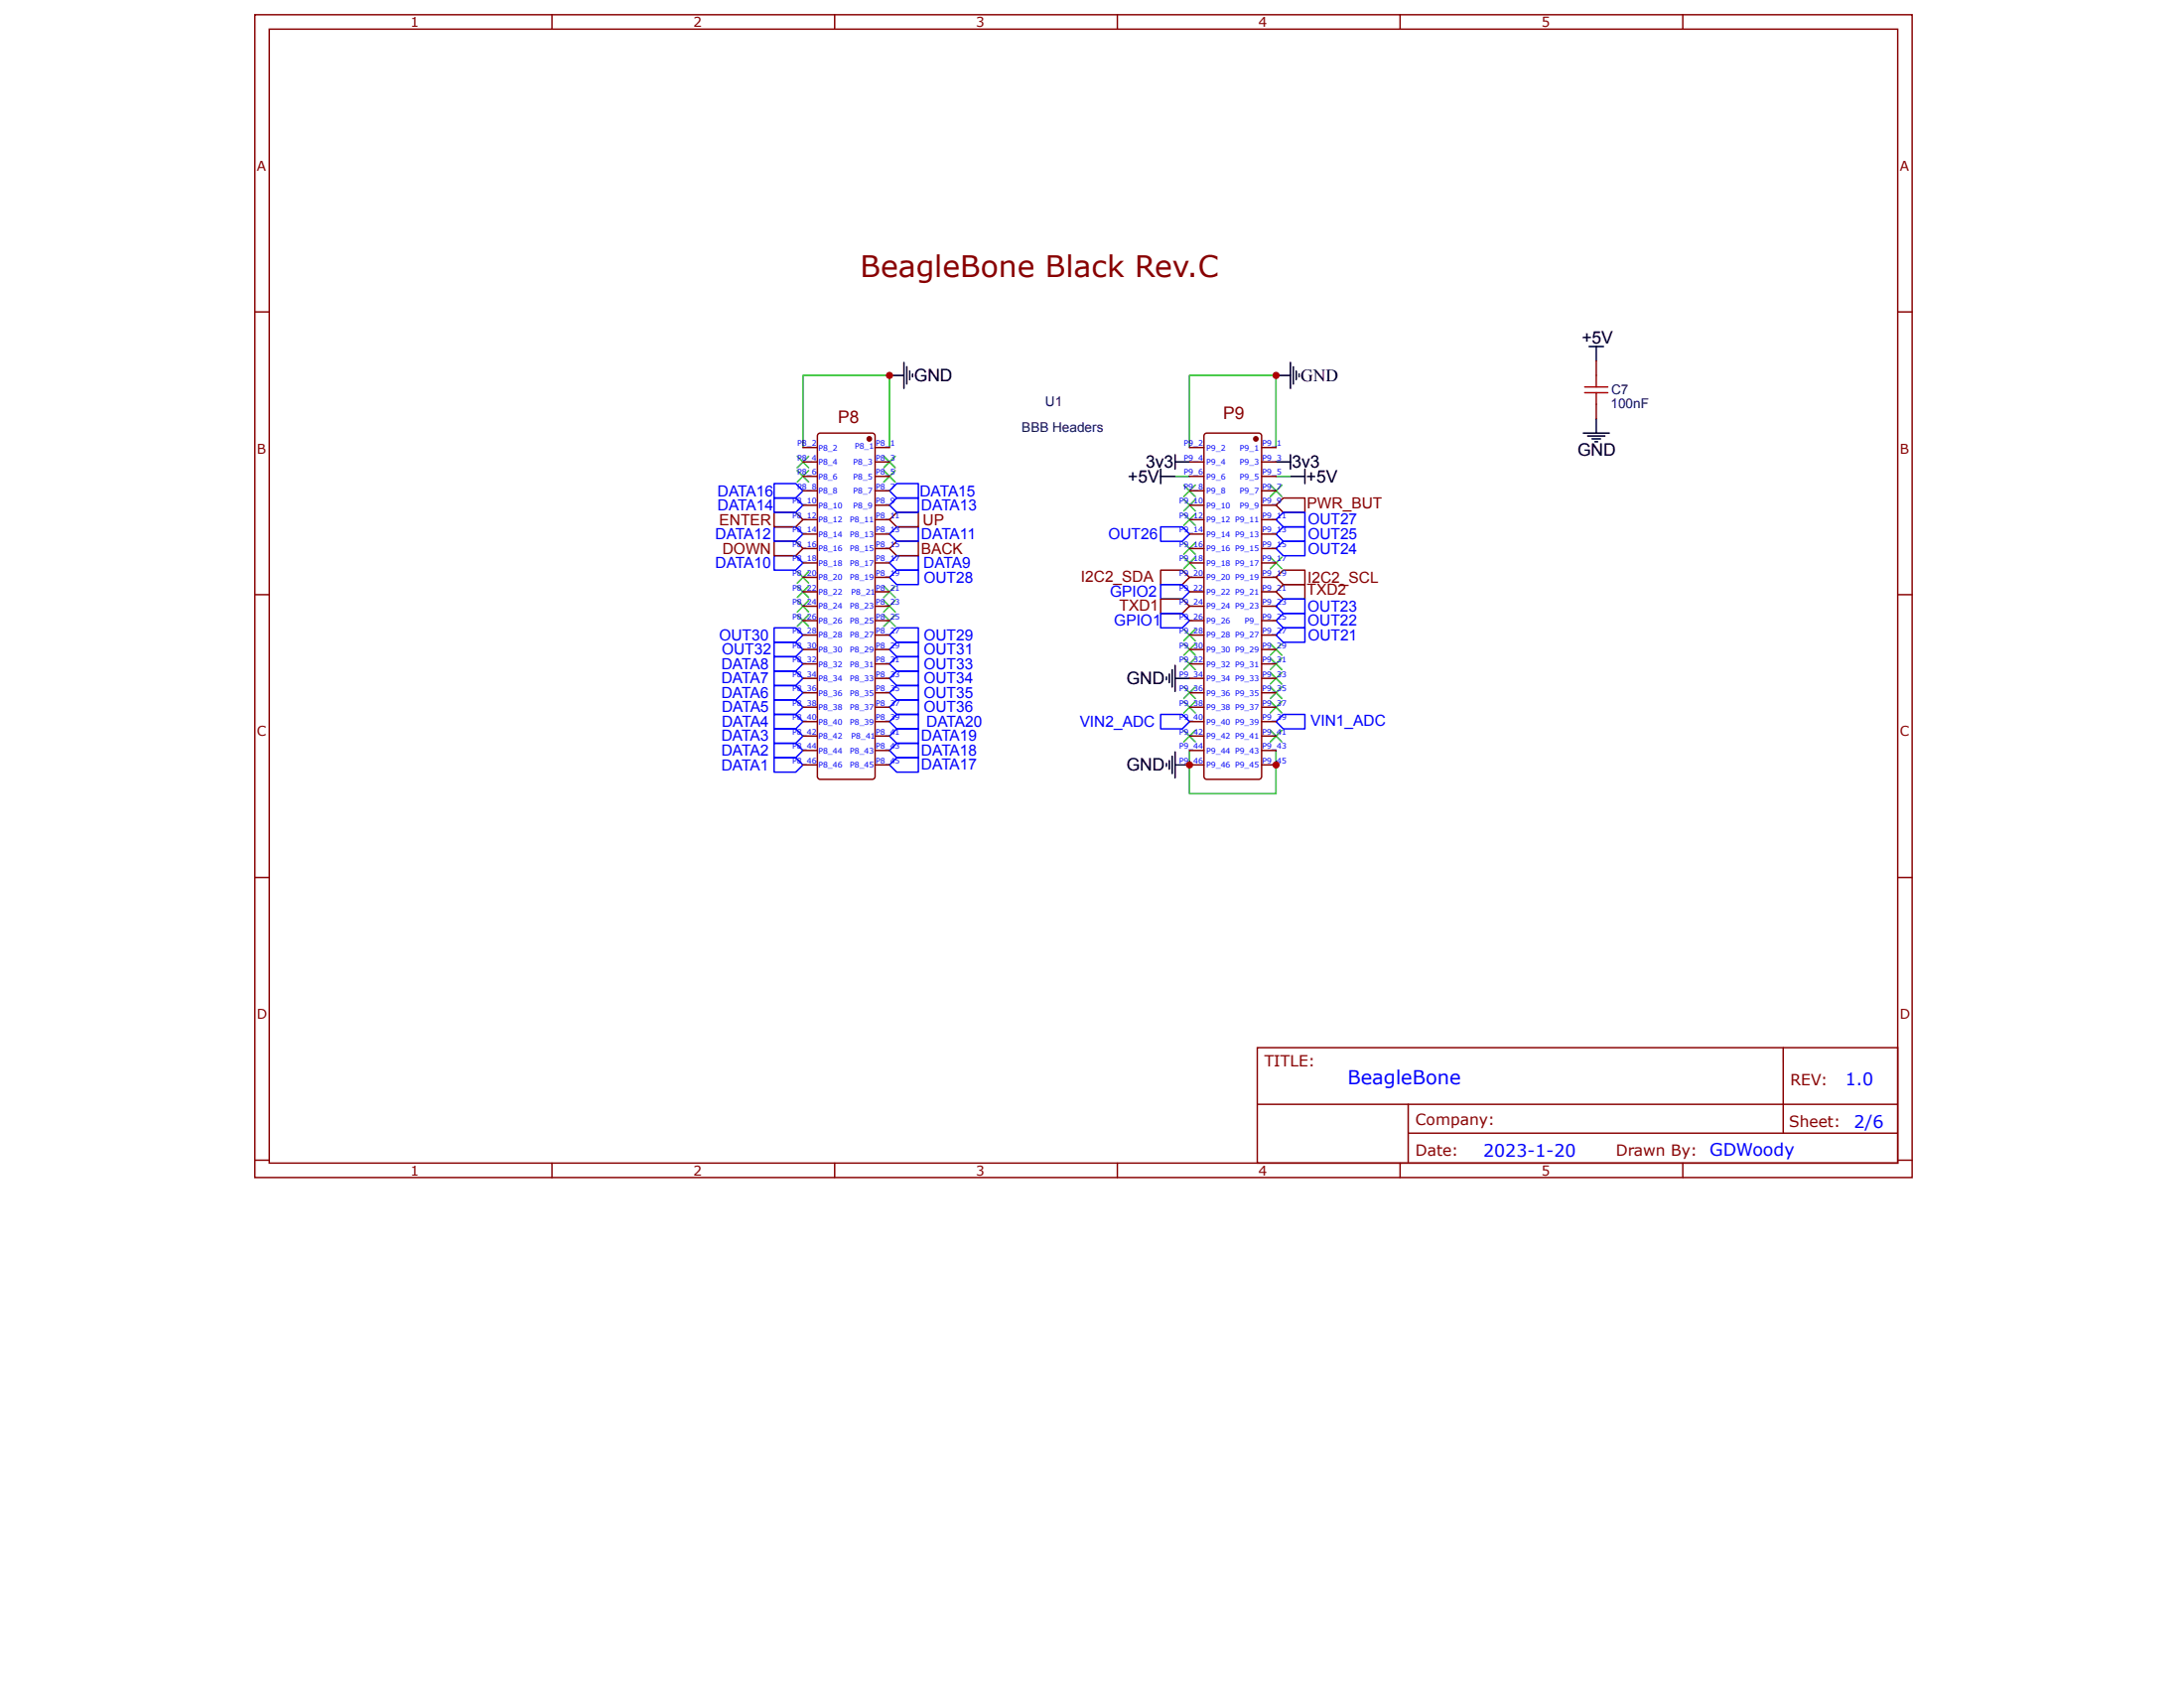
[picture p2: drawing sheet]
<svg xmlns="http://www.w3.org/2000/svg" width="279mm" height="216mm" viewBox="0 0 279 216" stroke-linecap="round" stroke-linejoin="round" font-family="sans-serif">
<g fill="none" stroke="#800" stroke-width=".18">
<path d="M32.6 1.9h212v148.7h-212zM34.4 3.7h208.4v145.1h-208.4zM70.6 1.9v1.8M106.8 1.9v1.8M142.9 1.9v1.8M179.1 1.9v1.8M215.3 1.9v1.8M32.6 39.9h1.8M242.8 39.9h1.8M104.8 55.4h6.8l.3 .2v.2v43.5v.2l-.3 .2h-6.7l-.3-.2v-.2v-43.5zM204.2 46.2v1.8M204.2 51.7v1.8"/>
<path d="M32.6 76.1h1.8M99 69.2h2.8l.9 1-.9 .9h-2.8zM99 65.5h2.8l.9 1-.9 .9h-2.8zM114.7 69.2h2.8v1.9h-2.8l-.9-.9zM114.7 65.5h2.8v1.9h-2.8l-.9-.9zM148.5 72.9h2.8l.9 .9-.9 1h-2.8zM148.5 76.6h2.8l.9 .9-.9 1h-2.8zM164.2 63.7h2.7v1.8h-2.7l-1-.9zM164.2 72.9h2.7v1.9h-2.7l-1-1zM164.2 74.8h2.7v1.8h-2.7l-1-.9zM242.8 76.1h1.8M32.6 112.2h1.8"/>
<path d="M242.8 112.2h1.8M160.8 134h82v14.8h-82zM228.1 134v10.9M32.6 148.4h1.8M70.6 148.8v1.8M106.8 148.8v1.8M142.9 148.8v1.8M160.9 141.2h81.8M179.1 148.8v1.8M180.2 144.9h62.5M180.2 141.2v7.4M215.3 148.8v1.8"/>
<path d="M242.8 148.4h1.8"/>
</g>
<g fill="none" stroke="#000" stroke-width=".18">
<path d="M113.8 48h1.8M115.6 46.4v3.3M116 46.9v2.2M116.4 47.5v1.1M116.7 47.8v.4M150.3 59.1h1.9M150.3 58.2v1.8M163.2 48h1.9M163.2 59.1h1.9M165.1 46.4v3.3M165.1 58.2v1.8M165.5 46.9v2.2"/>
<path d="M165.8 47.5v1.1M166.2 47.8v.4M202.5 55.4h3.4M203.1 55.8h2.2M203.3 44.3h1.8M203.7 56.1h1.1M204 56.5h.4M204.2 44.3v1.9M204.2 53.5v1.9M148.5 60.9h1.8M148.5 60v1.9M165.1 60.9h1.8"/>
<path d="M166.9 60v1.9M149.2 86.6v.3M149.2 97.7v.3M149.6 86.2v1.1M149.6 97.3v1.1M150 85.7v2.2M150 96.7v2.2M150.3 85.1v3.3M150.3 96.2v3.3M150.3 86.8h1.9M150.3 97.8h1.9"/>
</g>
<path d="M202.7 49.5h3M202.7 50.2h3M204.2 48v1.5M204.2 50.2v1.5" fill="none" stroke="#a00000" stroke-width=".18"/>
<path d="M102.7 57.2v-9.2h11.1v9.2M152.2 57.2v-9.2h11v9.2M150.3 60.9h1.9M163.2 60.9h1.9M152.2 96v5.5h11v-5.5" fill="none" stroke="#080" stroke-width=".18"/>
<g fill="#000">
<path d="M102 58.3l1.5 1.5zM102 59.8l1.5-1.5z"/>
<path d="M113.1 58.3l1.4 1.5zM114.5 58.3l-1.4 1.5z"/>
<path d="M102 73.1l1.5 1.5zM103.5 73.1l-1.5 1.5z"/>
<path d="M102 75l1.5 1.4zM102 76.4l1.5-1.4z"/>
<path d="M102 76.8l1.5 1.5zM103.5 76.8l-1.5 1.5z"/>
<path d="M102 60.2l1.5 1.5zM103.5 60.2l-1.5 1.5z"/>
<path d="M113.1 76.8l1.4 1.5zM114.5 76.8l-1.4 1.5z"/>
<path d="M113.1 75l1.4 1.4zM113.1 76.4l1.4-1.4z"/>
<path d="M113.1 60.2l1.4 1.5zM114.5 60.2l-1.4 1.5z"/>
<path d="M151.4 62l1.5 1.5zM152.9 62l-1.5 1.5z"/>
<path d="M151.4 63.9l1.5 1.5zM151.4 65.4l1.5-1.5z"/>
<path d="M151.4 65.7l1.5 1.5zM151.4 67.2l1.5-1.5z"/>
<path d="M151.4 69.4l1.5 1.5zM152.9 69.4l-1.5 1.5z"/>
<path d="M151.4 71.3l1.5 1.4zM152.9 71.3l-1.5 1.4z"/>
<path d="M162.5 62l1.5 1.5zM164 62l-1.5 1.5z"/>
<path d="M162.5 71.3l1.5 1.4zM164 71.3l-1.5 1.4z"/>
<path d="M102 78.6l1.5 1.5zM103.5 78.6l-1.5 1.5z"/>
<path d="M113.1 78.6l1.4 1.5zM114.5 78.6l-1.4 1.5z"/>
<path d="M151.4 80.5l1.5 1.5zM152.9 80.5l-1.5 1.5z"/>
<path d="M151.4 82.3l1.5 1.5zM151.4 83.8l1.5-1.5z"/>
<path d="M151.4 84.2l1.5 1.5zM152.9 84.2l-1.5 1.5z"/>
<path d="M151.4 89.7l1.5 1.5zM152.9 89.7l-1.5 1.5z"/>
<path d="M151.4 87.9l1.5 1.4zM152.9 87.9l-1.5 1.4z"/>
<path d="M151.4 93.4l1.5 1.5zM152.9 93.4l-1.5 1.5z"/>
<path d="M162.5 82.3l1.5 1.5zM162.5 83.8l1.5-1.5z"/>
<path d="M162.5 84.2l1.5 1.5zM164 84.2l-1.5 1.5z"/>
<path d="M162.5 86l1.5 1.5zM164 86l-1.5 1.5z"/>
<path d="M162.5 87.9l1.5 1.4zM164 87.9l-1.5 1.4z"/>
<path d="M162.5 89.7l1.5 1.5zM164 89.7l-1.5 1.5z"/>
<path d="M162.5 93.4l1.5 1.5zM164 93.4l-1.5 1.5z"/>
</g>
<g fill="none" stroke="#3c3" stroke-width=".18">
<path d="M102 58.3l1.5 1.5M103.5 58.3l-1.5 1.5M113.1 58.3l1.4 1.5M114.5 58.3l-1.4 1.5M102 73.1l1.5 1.5M102 75l1.5 1.4M102 76.8l1.5 1.5M102 78.6l1.5 1.5M102 60.2l1.5 1.5M103.5 73.1l-1.5 1.5M103.5 75l-1.5 1.4M103.5 76.8l-1.5 1.5"/>
<path d="M103.5 78.6l-1.5 1.5M103.5 60.2l-1.5 1.5M113.1 78.6l1.4 1.5M113.1 76.8l1.4 1.5M113.1 75l1.4 1.4M113.1 60.2l1.4 1.5M114.5 78.6l-1.4 1.5M114.5 76.8l-1.4 1.5M114.5 75l-1.4 1.4M114.5 60.2l-1.4 1.5M151.4 62l1.5 1.5M151.4 63.9l1.5 1.5"/>
<path d="M151.4 65.7l1.5 1.5M151.4 69.4l1.5 1.5M151.4 71.3l1.5 1.4M152.9 62l-1.5 1.5M152.9 63.9l-1.5 1.5M152.9 65.7l-1.5 1.5M152.9 69.4l-1.5 1.5M152.9 71.3l-1.5 1.4M162.5 62l1.5 1.5M162.5 71.3l1.5 1.4M164 62l-1.5 1.5M164 71.3l-1.5 1.4"/>
<path d="M151.4 80.5l1.5 1.5M151.4 82.3l1.5 1.5M151.4 84.2l1.5 1.5M151.4 89.7l1.5 1.5M151.4 87.9l1.5 1.4M151.4 93.4l1.5 1.5M152.9 82.3l-1.5 1.5M152.9 80.5l-1.5 1.5M152.9 93.4l-1.5 1.5M152.9 84.2l-1.5 1.5M152.9 89.7l-1.5 1.5M152.9 87.9l-1.5 1.4"/>
<path d="M162.5 82.3l1.5 1.5M162.5 84.2l1.5 1.5M162.5 86l1.5 1.5M162.5 87.9l1.5 1.4M162.5 89.7l1.5 1.5M162.5 93.4l1.5 1.5M164 82.3l-1.5 1.5M164 84.2l-1.5 1.5M164 86l-1.5 1.5M164 87.9l-1.5 1.4M164 89.7l-1.5 1.5M164 93.4l-1.5 1.5"/>
</g>
<g fill="none" stroke="#00f" stroke-width=".18">
<path d="M99 71.1h2.8l.9 .9-.9 .9h-2.8zM99 67.4h2.8l.9 .9-.9 .9h-2.8zM99 63.7h2.8l.9 .9-.9 .9h-2.8zM99 61.9h2.8l.9 .9-.9 .9h-2.8zM114.7 72.9h2.8v1.9h-2.8l-.9-1zM114.7 71.1h2.8v1.8h-2.8l-.9-.9zM114.7 67.4h2.8v1.8h-2.8l-.9-.9zM114.7 63.7h2.8v1.8h-2.8l-.9-.9zM114.7 61.9h2.8v1.8h-2.8l-.9-.9zM148.5 67.4h2.8l.9 .9-.9 .9h-2.8zM148.5 74.8h2.8l.9 .9-.9 .9h-2.8zM148.5 78.5h2.8l.9 .9-.9 .9h-2.8z"/>
<path d="M164.2 65.5h2.7v1.9h-2.7l-1-.9zM164.2 67.4h2.7v1.8h-2.7l-1-.9zM164.2 69.2h2.7v1.9h-2.7l-1-.9zM164.2 76.6h2.7v1.9h-2.7l-1-1zM164.2 78.5h2.7v1.8h-2.7l-1-.9zM99 96.9h2.8l.9 .9-.9 1h-2.8zM99 95.1h2.8l.9 .9-.9 .9h-2.8zM99 93.2h2.8l.9 .9-.9 1h-2.8zM99 91.4h2.8l.9 .9-.9 .9h-2.8zM99 89.5h2.8l.9 1-.9 .9h-2.8zM99 87.7h2.8l.9 .9-.9 .9h-2.8zM99 85.8h2.8l.9 1-.9 .9h-2.8z"/>
<path d="M99 84h2.8l.9 .9-.9 .9h-2.8zM99 82.2h2.8l.9 .9-.9 .9h-2.8zM99 80.3h2.8l.9 .9-.9 1h-2.8zM113.8 97.8l.9-.9h2.8v1.9h-2.8zM113.8 94.1l.9-.9h2.8v1.9h-2.8zM114.7 95.1h2.8v1.8h-2.8l-.9-.9zM114.7 91.4h2.8v1.8h-2.8l-.9-.9zM114.7 89.5h2.8v1.9h-2.8l-.9-.9zM114.7 87.7h2.8v1.8h-2.8l-.9-.9zM114.7 85.8h2.8v1.9h-2.8l-.9-.9zM114.7 84h2.8v1.8h-2.8l-.9-.9zM114.7 82.2h2.8v1.8h-2.8l-.9-.9z"/>
<path d="M114.7 80.3h2.8v1.9h-2.8l-.9-1zM148.5 91.4h2.8l.9 .9-.9 .9h-2.8zM164.2 80.3h2.7v1.9h-2.7l-1-1zM164.2 91.4h2.7v1.8h-2.7l-1-.9z"/>
</g>
<circle cx="111.2" cy="56.1" r=".28" fill="#800"/>
<g fill="none" stroke="#800" stroke-width=".18">
<path d="M102.7 57.2h1.9M102.7 59.1h1.9M111.9 57.2h1.9M111.9 59.1h1.9M152.2 57.2h1.8M152.2 59.1h1.8M161.4 57.2h1.8M161.4 59.1h1.8M102.7 60.9h1.9M102.7 62.8h1.9M102.7 64.6h1.9M102.7 66.5h1.9"/>
<path d="M102.7 68.3h1.9M102.7 70.2h1.9M102.7 72h1.9M102.7 73.8h1.9M102.7 79.4h1.9M102.7 75.7h1.9M102.7 77.5h1.9M111.9 60.9h1.9M111.9 62.8h1.9M111.9 64.6h1.9M111.9 66.5h1.9M111.9 68.3h1.9"/>
<path d="M111.9 70.2h1.9M111.9 72h1.9M111.9 73.8h1.9M111.9 79.4h1.9M111.9 75.7h1.9M111.9 77.5h1.9M152.2 60.9h1.8M152.2 62.8h1.8M152.2 64.6h1.8M152.2 66.5h1.8M152.2 68.3h1.8M152.2 70.2h1.8"/>
<path d="M152.2 72h1.8M152.2 73.8h1.8M152.2 79.4h1.8M152.2 75.7h1.8M152.2 77.5h1.8M161.4 60.9h1.8M161.4 62.8h1.8M161.4 64.6h1.8M161.4 66.5h1.8M161.4 68.3h1.8M161.4 70.2h1.8M161.4 72h1.8"/>
<path d="M161.4 73.8h1.8M161.4 79.4h1.8M161.4 75.7h1.8M161.4 77.5h1.8M102.7 97.8h1.9M102.7 96h1.9M102.7 94.1h1.9M102.7 92.3h1.9M102.7 90.5h1.9M102.7 88.6h1.9M102.7 86.8h1.9M102.7 84.9h1.9"/>
<path d="M102.7 83.1h1.9M102.7 81.2h1.9M111.9 97.8h1.9M111.9 96h1.9M111.9 94.1h1.9M111.9 92.3h1.9M111.9 90.5h1.9M111.9 88.6h1.9M111.9 86.8h1.9M111.9 84.9h1.9M111.9 83.1h1.9M111.9 81.2h1.9"/>
<path d="M152.2 97.8h1.8M152.2 96h1.8M152.2 94.1h1.8M152.2 92.3h1.8M152.2 90.5h1.8M152.2 88.6h1.8M152.2 86.8h1.8M152.2 84.9h1.8M152.2 83.1h1.8M152.2 81.2h1.8M161.4 97.8h1.8M161.4 96h1.8"/>
<path d="M161.4 94.1h1.8M161.4 92.3h1.8M161.4 90.5h1.8M161.4 88.6h1.8M161.4 86.8h1.8M161.4 84.9h1.8M161.4 83.1h1.8M161.4 81.2h1.8"/>
<circle cx="111.2" cy="56.1" r=".28"/>
</g>
<circle cx="160.7" cy="56.1" r=".28" fill="#800"/>
<g fill="none" stroke="#800" stroke-width=".18">
<path d="M154.2 55.4h6.8l.4 .2v.2v43.5v.2l-.4 .2h-6.6l-.3-.2-.1-.2v-43.5z"/>
<circle cx="160.7" cy="56.1" r=".28"/>
</g>
<g fill="#c00">
<circle cx="152.2" cy="97.8" r=".46"/>
<circle cx="163.2" cy="48" r=".46"/>
<circle cx="113.8" cy="48" r=".46"/>
<circle cx="163.2" cy="97.8" r=".46"/>
</g>
<text font-size="3.8" fill="#800" x="110.1" y="35.4">BeagleBone Black Rev.C</text>
<text font-size="2.5" fill="#00f" x="172.4" y="138.7">BeagleBone</text>
<g font-size="2.2">
<text x="202.4" y="44">+5V</text>
<text x="116.9" y="48.8">GND</text>
<text x="166.4" y="48.8">GND</text>
<text x="146.6" y="59.8">3v3</text>
<text x="165.3" y="59.8">3v3</text>
<text x="201.8" y="58.3">GND</text>
<text x="144.3" y="61.7">+5V</text>
<text x="167.1" y="61.7">+5V</text>
<text x="144.1" y="87.5">GND</text>
<text x="144.1" y="98.6">GND</text>
</g>
<g font-size="2.2" fill="#800">
<text x="156.5" y="53.5">P9</text>
<text x="107.2" y="54.1">P8</text>
</g>
<g font-size="2.2" fill="#00f">
<text x="236.1" y="138.8">1.0</text>
<text x="189.7" y="147.9">2023-1-20</text>
<text x="218.7" y="147.9">GDWoody</text>
<text x="237.2" y="144.2">2/6</text>
</g>
<g font-size="2" fill="#00f">
<text x="91.8" y="65.3">DATA14</text>
<text x="91.8" y="63.4">DATA16</text>
<text x="117.6" y="63.4">DATA15</text>
<text x="117.9" y="65.3">DATA13</text>
<text x="91.5" y="69">DATA12</text>
<text x="117.9" y="69">DATA11</text>
<text x="141.8" y="68.9">OUT26</text>
<text x="167.3" y="67.1">OUT27</text>
<text x="167.3" y="69">OUT25</text>
<text x="167.3" y="70.8">OUT24</text>
<text x="91.5" y="72.7">DATA10</text>
<text x="118.1" y="72.7">DATA9</text>
<text x="118.2" y="74.5">OUT28</text>
<text x="142" y="76.3">GPIO2</text>
<text x="92" y="81.9">OUT30</text>
<text x="92.3" y="83.7">OUT32</text>
<text x="118.2" y="83.7">OUT31</text>
<text x="118.2" y="81.9">OUT29</text>
<text x="142.5" y="80">GPIO1</text>
<text x="167.3" y="78.2">OUT23</text>
<text x="167.3" y="80">OUT22</text>
<text x="167.3" y="81.9">OUT21</text>
<text x="92.3" y="89.3">DATA6</text>
<text x="92.3" y="87.4">DATA7</text>
<text x="92.3" y="85.6">DATA8</text>
<text x="118.2" y="89.3">OUT35</text>
<text x="118.2" y="87.4">OUT34</text>
<text x="118.2" y="85.6">OUT33</text>
<text x="92.3" y="94.8">DATA3</text>
<text x="92.3" y="93">DATA4</text>
<text x="92.3" y="91.1">DATA5</text>
<text x="117.9" y="94.8">DATA19</text>
<text x="118.2" y="91.1">OUT36</text>
<text x="118.5" y="92.9">DATA20</text>
<text x="138.1" y="92.9">VIN2_ADC</text>
<text x="167.7" y="92.9">VIN1_ADC</text>
<text x="92.3" y="98.5">DATA1</text>
<text x="92.3" y="96.7">DATA2</text>
<text x="117.9" y="98.5">DATA17</text>
<text x="117.9" y="96.6">DATA18</text>
</g>
<g font-size="2" fill="#800">
<text x="167.2" y="65">PWR_BUT</text>
<text x="92" y="67.1">ENTER</text>
<text x="92.4" y="70.8">DOWN</text>
<text x="117.8" y="70.8">BACK</text>
<text x="118.1" y="67.1">UP</text>
<text x="138.3" y="74.5">I2C2_SDA</text>
<text x="167.2" y="76.1">TXD2</text>
<text x="167.3" y="74.5">I2C2_SCL</text>
<text x="143.2" y="78.1">TXD1</text>
<text x="161.8" y="136.4">TITLE:</text>
<text x="181.1" y="143.8">Company:</text>
<text x="229.1" y="138.8">REV:</text>
<text x="181.1" y="147.8">Date:</text>
<text x="206.7" y="147.9">Drawn By:</text>
<text x="228.9" y="144.2">Sheet:</text>
</g>
<g font-size="1.7" fill="#800">
<text x="52.5" y="3.5">1</text>
<text x="88.7" y="3.5">2</text>
<text x="124.9" y="3.5">3</text>
<text x="161" y="3.5">4</text>
<text x="197.2" y="3.5">5</text>
<text x="32.9" y="21.8">A</text>
<text x="243.1" y="21.8">A</text>
<text x="32.9" y="58">B</text>
<text x="243.1" y="58">B</text>
<text x="32.9" y="94.1">C</text>
<text x="243.1" y="94.1">C</text>
<text x="32.9" y="130.3">D</text>
<text x="243.1" y="130.3">D</text>
<text x="52.5" y="150.3">1</text>
<text x="88.7" y="150.3">2</text>
<text x="124.9" y="150.3">3</text>
<text x="161" y="150.3">4</text>
<text x="197.2" y="150.3">5</text>
</g>
<g font-size="1.7" fill="#000080">
<text x="133.7" y="51.9">U1</text>
<text x="206.1" y="52.2">100nF</text>
<text x="206.1" y="50.5">C7</text>
<text x="130.7" y="55.3">BBB Headers</text>
</g>
<g font-size="1" fill="#00f">
<text x="102" y="58.9">P8_4</text>
<text x="102" y="57.1">P8_2</text>
<text x="104.7" y="59.5">P8_4</text>
<text x="104.7" y="57.6">P8_2</text>
<text x="109.2" y="59.5">P8_3</text>
<text x="109.4" y="57.4">P8_1</text>
<text x="112" y="57.1">P8_1</text>
<text x="112" y="58.9">P8_3</text>
<text x="151.5" y="57.1">P9_2</text>
<text x="151.5" y="58.9">P9_4</text>
<text x="154.3" y="57.6">P9_2</text>
<text x="154.3" y="59.5">P9_4</text>
<text x="158.6" y="59.5">P9_3</text>
<text x="158.6" y="57.6">P9_1</text>
<text x="161.5" y="58.9">P9_3</text>
<text x="161.5" y="57.1">P9_1</text>
<text x="101.4" y="64.4">P8_10</text>
<text x="102" y="62.6">P8_8</text>
<text x="102" y="60.7">P8_6</text>
<text x="104.7" y="65">P8_10</text>
<text x="104.7" y="63.1">P8_8</text>
<text x="104.7" y="61.3">P8_6</text>
<text x="109.2" y="61.3">P8_5</text>
<text x="109.2" y="63.1">P8_7</text>
<text x="109.2" y="65">P8_9</text>
<text x="112" y="60.7">P8_5</text>
<text x="112" y="62.6">P8_7</text>
<text x="112" y="64.4">P8_9</text>
<text x="150.8" y="64.4">P9_10</text>
<text x="151.5" y="60.7">P9_6</text>
<text x="151.5" y="62.6">P9_8</text>
<text x="154.3" y="61.3">P9_6</text>
<text x="154.3" y="63.1">P9_8</text>
<text x="154.3" y="65">P9_10</text>
<text x="158.6" y="65">P9_9</text>
<text x="158.6" y="63.1">P9_7</text>
<text x="158.6" y="61.3">P9_5</text>
<text x="161.5" y="64.4">P9_9</text>
<text x="161.5" y="62.6">P9_7</text>
<text x="161.5" y="60.7">P9_5</text>
<text x="101.4" y="71.8">P8_18</text>
<text x="101.4" y="70">P8_16</text>
<text x="101.4" y="68.1">P8_14</text>
<text x="101.4" y="66.3">P8_12</text>
<text x="104.7" y="70.5">P8_16</text>
<text x="104.7" y="68.7">P8_14</text>
<text x="104.7" y="66.8">P8_12</text>
<text x="108.7" y="66.8">P8_11</text>
<text x="108.7" y="68.7">P8_13</text>
<text x="108.7" y="70.5">P8_15</text>
<text x="112" y="66.3">P8_11</text>
<text x="112" y="68.1">P8_13</text>
<text x="112" y="70">P8_15</text>
<text x="112" y="71.8">P8_17</text>
<text x="150.8" y="66.3">P9_12</text>
<text x="150.8" y="68.1">P9_14</text>
<text x="150.8" y="70">P9_16</text>
<text x="150.8" y="71.8">P9_18</text>
<text x="154.3" y="66.8">P9_12 P9_11</text>
<text x="154.3" y="68.7">P9_14 P9_13</text>
<text x="154.3" y="70.5">P9_16 P9_15</text>
<text x="161.5" y="71.8">P9_17</text>
<text x="161.5" y="70">P9_15</text>
<text x="161.5" y="68.1">P9_13</text>
<text x="161.5" y="66.3">P9_11</text>
<text x="101.4" y="77.4">P8_24</text>
<text x="101.4" y="75.5">P8_22</text>
<text x="101.4" y="73.7">P8_20</text>
<text x="104.7" y="77.9">P8_24</text>
<text x="104.7" y="76.1">P8_22</text>
<text x="104.7" y="74.2">P8_20</text>
<text x="104.7" y="72.4">P8_18</text>
<text x="108.7" y="72.4">P8_17</text>
<text x="108.7" y="74.2">P8_19</text>
<text x="108.7" y="77.9">P8_23</text>
<text x="108.9" y="76.1">P8_21</text>
<text x="112" y="73.7">P8_19</text>
<text x="112" y="75.5">P8_21</text>
<text x="112" y="77.4">P8_23</text>
<text x="150.8" y="73.7">P9_20</text>
<text x="150.8" y="75.5">P9_22</text>
<text x="150.8" y="77.4">P9_24</text>
<text x="154.3" y="72.4">P9_18 P9_17</text>
<text x="154.3" y="74.2">P9_20 P9_19</text>
<text x="154.3" y="76.1">P9_22 P9_21</text>
<text x="154.3" y="77.9">P9_24 P9_23</text>
<text x="161.5" y="77.4">P9_23</text>
<text x="161.5" y="75.5">P9_21</text>
<text x="161.5" y="73.7">P9_19</text>
<text x="101.4" y="82.9">P8_30</text>
<text x="101.4" y="81">P8_28</text>
<text x="101.4" y="79.2">P8_26</text>
<text x="104.7" y="83.4">P8_30</text>
<text x="104.7" y="81.6">P8_28</text>
<text x="104.7" y="79.8">P8_26</text>
<text x="108.7" y="79.8">P8_25</text>
<text x="108.7" y="81.6">P8_27</text>
<text x="108.7" y="83.4">P8_29</text>
<text x="112" y="79.2">P8_25</text>
<text x="112" y="81">P8_27</text>
<text x="112" y="82.9">P8_29</text>
<text x="150.8" y="79.2">P9_26</text>
<text x="150.8" y="81">P9_28</text>
<text x="150.8" y="82.9">P9_30</text>
<text x="154.3" y="79.8">P9_26</text>
<text x="154.3" y="81.6">P9_28 P9_27</text>
<text x="154.3" y="83.4">P9_30 P9_29</text>
<text x="159.2" y="79.8">P9_</text>
<text x="161.5" y="82.9">P9_29</text>
<text x="161.5" y="81">P9_27</text>
<text x="161.5" y="79.2">P9_25</text>
<text x="101.4" y="88.4">P8_36</text>
<text x="101.4" y="86.6">P8_34</text>
<text x="101.4" y="84.7">P8_32</text>
<text x="104.7" y="89">P8_36</text>
<text x="104.7" y="87.1">P8_34</text>
<text x="104.7" y="85.3">P8_32</text>
<text x="108.7" y="85.3">P8_31</text>
<text x="108.7" y="87.1">P8_33</text>
<text x="108.7" y="89">P8_35</text>
<text x="112" y="84.7">P8_31</text>
<text x="112" y="86.6">P8_33</text>
<text x="112" y="88.4">P8_35</text>
<text x="150.8" y="84.7">P9_32</text>
<text x="150.8" y="86.6">P9_34</text>
<text x="150.8" y="88.4">P9_36</text>
<text x="154.3" y="85.3">P9_32 P9_31</text>
<text x="154.3" y="87.1">P9_34 P9_33</text>
<text x="154.3" y="89">P9_36 P9_35</text>
<text x="161.5" y="88.4">P9_35</text>
<text x="161.5" y="86.6">P9_33</text>
<text x="161.5" y="84.7">P9_31</text>
<text x="101.4" y="95.8">P8_44</text>
<text x="101.4" y="94">P8_42</text>
<text x="101.4" y="92.1">P8_40</text>
<text x="101.4" y="90.3">P8_38</text>
<text x="104.7" y="94.5">P8_42</text>
<text x="104.7" y="92.7">P8_40</text>
<text x="104.7" y="90.8">P8_38</text>
<text x="108.7" y="90.8">P8_37</text>
<text x="108.7" y="92.7">P8_39</text>
<text x="108.9" y="94.5">P8_41</text>
<text x="112" y="90.3">P8_37</text>
<text x="112" y="92.1">P8_39</text>
<text x="112" y="94">P8_41</text>
<text x="112" y="95.8">P8_43</text>
<text x="150.8" y="90.3">P9_38</text>
<text x="150.8" y="92.1">P9_40</text>
<text x="150.8" y="94">P9_42</text>
<text x="150.8" y="95.8">P9_44</text>
<text x="154.3" y="90.8">P9_38 P9_37</text>
<text x="154.3" y="92.7">P9_40 P9_39</text>
<text x="154.3" y="94.5">P9_42 P9_41</text>
<text x="161.5" y="95.8">P9_43</text>
<text x="161.5" y="94">P9_41</text>
<text x="161.5" y="92.1">P9_39</text>
<text x="161.5" y="90.3">P9_37</text>
<text x="101.4" y="97.7">P8_46</text>
<text x="104.7" y="98.2">P8_46</text>
<text x="104.7" y="96.4">P8_44</text>
<text x="108.7" y="96.4">P8_43</text>
<text x="108.7" y="98.2">P8_45</text>
<text x="112" y="97.7">P8_45</text>
<text x="150.8" y="97.7">P9_46</text>
<text x="154.3" y="96.4">P9_44 P9_43</text>
<text x="154.3" y="98.2">P9_46 P9_45</text>
<text x="161.5" y="97.7">P9_45</text>
</g>
</svg>
